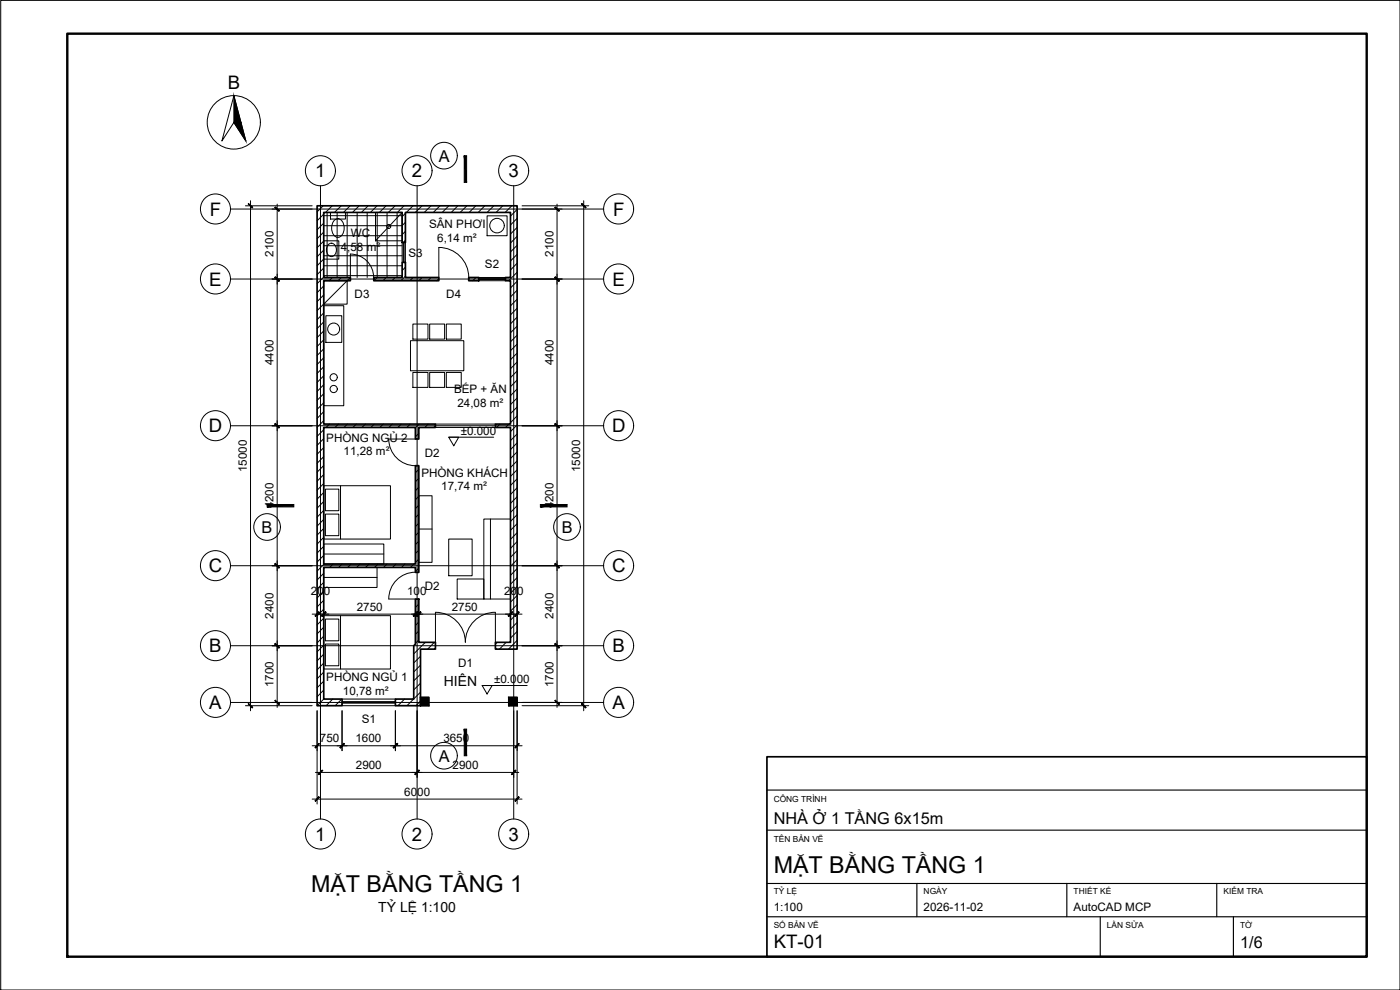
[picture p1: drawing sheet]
<svg xmlns="http://www.w3.org/2000/svg" width="420mm" height="297mm" viewBox="0 0 420 297" stroke-linecap="round" stroke-linejoin="round" font-family="sans-serif">
<!-- layer: A-WALL -->
<path d="M95.2 61.8h60v133h-6.5v-2.1h4.5v-64.4h-4.5v-1.1h4.5v-43h-1.5v-.9h1.5v-19.6h-31.5v9.1h-1v-9.1h-23.5v19.6h8v.9h-8v43h33.5v1.1h-5v3.4h-1v-3.4h-27.5v40.9h27.5v-29.5h1v32h-1v-1.4h-27.5v39.4h5.5v2h-7.5zM112.2 83.3h8.5v-4.6h1v4.6h10v.9h-19.5zM140.7 83.3h3v.9h-3zM124.7 179.7h1v13h5v2.1h-4.5v16.9h-7.5v-2h5.5v-16l.5-.5z" fill="none" stroke="#000" stroke-width=".51"/>
<!-- layer: A-WALL-PATT -->
<g fill="none" stroke="#000" stroke-width=".3">
<path d="M97 61.8l-1.8 1.8M97.2 64.2l-2 2M97.2 67l-2 1.9M97.2 69.6l-2 2.1M97.2 72.3l-2 2M97.2 75l-2 2M97.2 77.7l-2 2M99.7 61.8l-2 1.9M102.4 61.8l-2 1.9M105.1 61.8l-2 1.9M107.8 61.8l-2 1.9M110.5 61.8l-2 1.9"/>
<path d="M113.2 61.8l-2 1.9M115.9 61.8l-2 1.9M118.6 61.8l-2.1 1.9M121.2 61.8l-1.9 1.9M121.7 64l-1 1M121.7 66.7l-1 1M121.7 69.4l-1 1M121.7 72.1l-.7 .7M124 61.8l-2 1.9M126.7 61.8l-2.1 1.9M129.3 61.8l-2 1.9M132 61.8l-2 1.9"/>
<path d="M134.7 61.8l-2 1.9M137.4 61.8l-2 1.9M140.1 61.8l-2 1.9M142.8 61.8l-2 1.9M145.5 61.8l-2 1.9M148.2 61.8l-2 1.9M150.9 61.8l-2 1.9M153.6 61.8l-2 1.9M155.2 62.9l-2 1.9M155.2 65.5l-2 2M155.2 68.2l-2 2M155.2 70.9l-2 2"/>
<path d="M155.2 73.6l-2 2M155.2 76.3l-2 2M155.2 79l-2 2M97.2 80.4l-2 2M97.2 83.1l-2 2M97.2 85.8l-2 2M97.2 88.5l-2 2M97.2 91.2l-2 2M97.2 93.9l-2 2M97.2 96.6l-2 2M97.2 99.3l-2 2M99.7 83.3l-.9 .9"/>
<path d="M102.4 83.3l-1 .9M105.2 83.3l-1.1 .9M113.2 83.3l-1 .9M115.9 83.3l-1 .9M118.6 83.3l-1 .9M121.7 80.2l-1 1M121.7 82.9l-1.4 1.3M124 83.3l-1 .9M126.7 83.3l-1 .9M129.4 83.3l-1 .9M131.7 83.6l-.6 .6M142.9 83.3l-1 .9"/>
<path d="M155.2 81.7l-2.5 2.5M155.2 84.4l-2 2M155.2 87.1l-2 2M155.2 89.8l-2 2M155.2 92.5l-2 2M155.2 95.2l-2 2M155.2 97.9l-2 2M97.2 102l-2 2M97.2 104.7l-2 2M97.2 107.3l-2 2.1M97.2 110.1l-2 1.9M97.2 112.8l-2 2"/>
<path d="M97.2 115.4l-2 2.1M97.2 118.1l-2 2M155.2 100.6l-2 2M155.2 103.2l-2 2M155.2 105.9l-2 2M155.2 108.6l-2 2M155.2 111.3l-2 2M155.2 114l-2 2M155.2 116.7l-2 2M155.2 119.4l-2 2M97.2 120.8l-2 2M97.2 123.5l-2 2"/>
<path d="M97.2 126.2l-2 2M97.2 128.9l-2 2M97.2 131.6l-2 2M97.2 134.3l-2 2M97.2 137l-2 2M97.2 139.7l-2 2M98.8 127.2l-.9 1.1M101.6 127.2l-1.1 1.1M104.2 127.2l-.9 1.1M106.9 127.2l-1 1.1M109.6 127.2l-1 1.1M112.3 127.2l-1 1.1"/>
<path d="M115 127.2l-1 1.1M117.7 127.2l-1 1.1M120.4 127.2l-1 1.1M123.1 127.2l-1 1.1M125.7 130l-1 1M125.8 127.2l-1.1 1.1M128.5 127.2l-1 1.1M130.7 127.7l-.5 .6M150 127.2l-.9 1.1M152.7 127.2l-1 1.1M155.2 122.1l-2 2M155.2 124.8l-2 2"/>
<path d="M155.2 127.5l-2 2M155.2 130.2l-2 2M155.2 132.9l-2 2M155.2 135.6l-2 2M155.2 138.3l-2 2M97.2 142.4l-2 2M97.2 145.1l-2 2M97.2 147.8l-2 2M97.2 150.5l-2 2M97.2 153.1l-2 2.1M97.2 155.9l-2 1.9M97.2 158.6l-2 2"/>
<path d="M125.7 140.8l-1 1M125.7 143.5l-1 1M125.7 146.2l-1 1M125.7 148.9l-1 1M125.7 151.6l-1 1M125.7 154.3l-1 1M125.7 157l-1 1M125.7 159.7l-1 1M155.2 141l-2 1.9M155.2 143.7l-2 2M155.2 146.3l-2 2.1M155.2 149l-2 2"/>
<path d="M155.2 151.8l-2 1.9M155.2 154.4l-2 2M155.2 157.1l-2 2M155.2 159.8l-2 2M97.2 161.2l-2 2.1M97.2 163.9l-2 2M97.2 166.7l-2 1.9M97.2 172l-2 2M97.2 174.7l-2 2M97.2 177.4l-2 2M97.3 169.2l-2.1 2.2M99.9 169.2l-.9 1.1"/>
<path d="M102.7 169.2l-1.1 1.1M105.4 169.2l-1 1.1M108 169.2l-.9 1.1M110.7 169.2l-1 1.1M113.4 169.2l-1 1.1M116.1 169.2l-1 1.1M118.8 169.2l-1 1.1M121.5 169.2l-1 1.1M124.2 169.2l-1 1.1M125.7 162.4l-1 1M125.7 165.1l-1 1M125.7 167.8l-1 1"/>
<path d="M125.7 170.5l-1 1M155.2 162.5l-2 2M155.2 165.2l-2 2M155.2 167.9l-2 2M155.2 170.6l-2 2M155.2 173.3l-2 2M155.2 176l-2 2M155.2 178.7l-2 2M97.2 180.1l-2 2M97.2 182.8l-2 2M97.2 185.5l-2 2M97.2 188.2l-2 2"/>
<path d="M97.2 190.9l-2 2M97.2 193.6l-2 2M97.2 196.3l-2 2M97.2 199l-2 2M125.7 181.3l-1 .9M125.7 183.9l-1 1M125.7 186.6l-1 1M125.7 189.3l-1 1M125.7 192l-1 1M126.2 196.9l-2 2M126.2 199.6l-2 2M127.6 192.7l-3.4 3.5"/>
<path d="M130.3 192.7l-1.9 2.1M149.2 192.7l-.5 .6M151.9 192.7l-2 2.1M155.2 181.4l-2 2M155.2 184.1l-2 2M155.2 186.8l-2 2M155.2 189.5l-2 2M155.2 192.1l-2.6 2.7M97.2 201.7l-2 2M97.2 204.4l-2 2M97.2 207l-2 2.1M97.2 209.7l-2 2"/>
<path d="M99.9 209.7l-2 2M102.6 209.7l-2 2M118.7 209.7v.1M121.4 209.7l-2 2M126.2 202.3l-2 2M126.2 205l-2 2M126.2 207.7l-4.1 4M126.2 210.4l-1.4 1.3"/>
</g>
<!-- layer: A-FLOR-PATT -->
<g fill="none" stroke="#000" stroke-width=".3">
<path d="M97.2 64.7h23.5M97.2 67.7h23.5M97.2 70.7h23.5M97.2 73.7h23.5M97.2 76.7h23.5M97.2 79.7h23.5M98.2 63.7v19.6M101.2 63.7v19.6M104.2 63.7v19.6M107.2 63.7v19.6M110.2 63.7v19.6M113.2 63.7v19.6"/>
<path d="M116.2 63.7v19.6M119.2 63.7v19.6M97.2 82.7h23.5"/>
</g>
<!-- layer: A-GLAZ -->
<path d="M120.7 72.8v5.9M121.1 72.8v5.9M121.3 72.8v5.9M121.7 72.8v5.9M143.7 84.2h8M143.7 83.3h8M143.7 83.8h8M143.7 83.6h8M102.7 209.7h16M102.7 211.7h16M102.7 210.5h16M102.7 211h16" fill="none" stroke="#000" stroke-width=".3"/>
<!-- layer: A-DOOR -->
<path d="M105.1 76.2a7 7 0 0 1 7 7M105.2 76.2v7.1M140.7 83.2a9 9 0 0 0-9-9v9.1M116.7 131.7h8M116.7 131.7a8 8 0 0 0 8 8M116.7 179.7h8M124.7 171.7a8 8 0 0 0-8 8M148.7 183.7a9 9 0 0 0-9 9 9 9 0 0 0-9-9v9M148.7 183.8v8.9" fill="none" stroke="#000" stroke-width=".3"/>
<!-- layer: A-OPEN -->
<path d="M130.7 128.3h18M130.7 127.2h18" fill="none" stroke="#000" stroke-width=".3"/>
<!-- layer: S-COLS -->
<path d="M126.2 209.2h2.5v2.5h-2.5zM152.7 209.2h2.5v2.5h-2.5z" fill="none" stroke="#000" stroke-width=".51"/>
<!-- layer: S-COLS-PATT -->
<g fill="#000" stroke="#000" stroke-width=".3">
<path d="M126.2 209.2l2.5 2.5v-2.5zM126.2 209.2l2.5 2.5h-2.5z"/>
<path d="M152.7 209.2l2.5 2.5v-2.5zM152.7 209.2l2.5 2.5h-2.5z"/>
</g>
<!-- layer: A-ANNO-DIMS -->
<g fill="none" stroke="#000" stroke-width=".3">
<path d="M73.7 61.8h20M75.2 60.2v153.1M81.7 62.7h12M83.2 61.2v151M156.7 62.7h12M156.7 61.8h20M167.2 61.2v151M175.2 60.2v153.1M81.7 83.7h12M156.7 83.7h12M81.7 127.7h12M156.7 127.7h12"/>
<path d="M81.7 169.7h12M156.7 169.7h12M81.7 193.7h12M93.7 184.3h63M156.7 193.7h12M73.7 211.7h20M81.7 210.8h12M95.2 213.3v27.9M96.2 213.3v19.9M102.7 213.3v11.9M118.7 213.3v11.9M125.2 213.3v19.9"/>
<path d="M154.2 213.3v19.9M155.2 213.3v27.9M156.7 210.8h12M156.7 211.7h20M93.7 223.8h63M93.7 239.8h63M94.7 231.8h61"/>
</g>
<!-- layer: 0 -->
<g fill="#000" stroke="#000" stroke-width=".3">
<path d="M74.5 61.2l1.2 1.2 .1-.1zM74.6 61.1l1.2 1.2-1.3-1.1z"/>
<path d="M82.5 62.2l1.2 1.2 .1-.1zM82.6 62.1l1.2 1.2-1.3-1.1z"/>
<path d="M166.5 62.2l1.2 1.2 .2-.1zM166.5 62.2l.2-.1 1.2 1.2z"/>
<path d="M174.5 61.2l1.2 1.2 .2-.1zM174.5 61.2l.2-.1 1.2 1.2z"/>
<path d="M82.6 83.1l-.1 .1 1.3 1.1zM82.5 83.2l1.3 1.1-.1 .1z"/>
<path d="M82.5 83.2l1.2 1.2 .1-.1zM82.5 83.2l.1-.1 1.2 1.2z"/>
<path d="M166.5 83.2l1.4 1.1-1.2-1.2zM166.5 83.2l1.4 1.1-.2 .1z"/>
<path d="M166.5 83.2l1.2 1.2 .2-.1zM166.5 83.2l.2-.1 1.2 1.2z"/>
<path d="M82.6 127.1l-.1 .1 1.3 1.1zM82.5 127.2l1.3 1.1-.1 .1z"/>
<path d="M82.5 127.2l1.2 1.2 .1-.1zM82.5 127.2l.1-.1 1.2 1.2z"/>
<path d="M166.7 127.1l-.2 .1 1.4 1.1zM166.5 127.2l1.4 1.1-.2 .1z"/>
<path d="M166.5 127.2l1.2 1.2 .2-.1zM166.5 127.2l.2-.1 1.2 1.2z"/>
<path d="M82.6 169.1l-.1 .1 1.3 1.1zM82.5 169.2l1.3 1.1-.1 .1z"/>
<path d="M82.5 169.2l1.2 1.2 .1-.1zM82.6 169.1l1.2 1.2-1.3-1.1z"/>
<path d="M166.7 169.1l-.2 .1 1.4 1.1zM166.5 169.2l1.4 1.1-.2 .1z"/>
<path d="M166.5 169.2l1.2 1.2 .2-.1zM166.5 169.2l.2-.1 1.2 1.2z"/>
<path d="M82.6 193.1l-.1 .1 1.3 1.1zM82.5 193.2l1.3 1.1-.1 .1z"/>
<path d="M82.5 193.2l1.2 1.2 .1-.1zM82.6 193.1l1.2 1.2-1.3-1.1z"/>
<path d="M95.7 183.6l-1 1.3 1.1-1.2zM95.7 183.6l-1 1.3-.2-.1z"/>
<path d="M96.5 184.8l.1 .1 1.1-1.3zM97.7 183.6l.1 .1-1.2 1.2z"/>
<path d="M97.7 183.6l-1.1 1.3 1.2-1.2zM96.5 184.8l1.2-1.2-1.1 1.3z"/>
<path d="M125.2 183.6l-1.2 1.2 .2 .1zM125.2 183.6l.1 .1-1.1 1.2z"/>
<path d="M125.2 183.6l-1.2 1.2 .2 .1zM125.2 183.6l.1 .1-1.1 1.2z"/>
<path d="M126.2 183.6l-1.1 1.3 1.2-1.2zM126.2 183.6l-1.1 1.3-.1-.1z"/>
<path d="M126.2 183.6l-1.1 1.3 1.2-1.2zM126.2 183.6l-1.1 1.3-.1-.1z"/>
<path d="M152.5 184.8l.2 .1 1-1.3zM153.7 183.6l.1 .1-1.1 1.2z"/>
<path d="M153.7 183.6l-1 1.3 1.1-1.2zM152.5 184.8l1.2-1.2-1 1.3z"/>
<path d="M155.7 183.6l-1.2 1.2 .1 .1zM155.7 183.6l.1 .1-1.2 1.2z"/>
<path d="M166.7 193.1l-.2 .1 1.4 1.1zM166.5 193.2l1.4 1.1-.2 .1z"/>
<path d="M166.5 193.2l1.2 1.2 .2-.1zM166.5 193.2l.2-.1 1.2 1.2z"/>
<path d="M74.6 211.1l-.1 .1 1.3 1.1zM74.5 211.2l1.3 1.1-.1 .1z"/>
<path d="M82.6 210.1l-.1 .1 1.3 1.1zM82.5 210.2l1.3 1.1-.1 .1z"/>
<path d="M166.7 210.1l-.2 .1 1.4 1.1zM166.5 210.2l1.4 1.1-.2 .1z"/>
<path d="M174.7 211.1l-.2 .1 1.4 1.1zM174.5 211.2l1.4 1.1-.2 .1z"/>
<path d="M95.7 223.1l-1 1.3 1.1-1.2zM95.7 223.1l-1 1.3-.2-.1z"/>
<path d="M95.7 239.1l-1 1.3 1.1-1.2zM95.7 239.1l-1 1.3-.2-.1z"/>
<path d="M96.7 231.1l-1.1 1.3 1.3-1.2zM95.5 232.3l1.2-1.2-1.1 1.3z"/>
<path d="M102 224.3l.2 .1 1-1.3zM103.2 223.1l.1 .1-1.1 1.2z"/>
<path d="M103.2 223.1l-1 1.3 1.1-1.2zM103.2 223.1l-1 1.3-.2-.1z"/>
<path d="M119.2 223.1l-1.2 1.2 .2 .1zM119.2 223.1l.1 .1-1.1 1.2z"/>
<path d="M119.2 223.1l-1 1.3 1.1-1.2zM119.2 223.1l-1 1.3-.2-.1z"/>
<path d="M124.5 232.3l.1 .1 1.1-1.3zM125.7 231.1l.2 .1-1.3 1.2z"/>
<path d="M125.7 231.1l-1.1 1.3 1.3-1.2zM124.5 232.3l1.2-1.2-1.1 1.3z"/>
<path d="M153.5 232.3l.1 .1 1.1-1.3zM154.7 231.1l.2 .1-1.3 1.2z"/>
<path d="M155.7 223.1l-1.2 1.2 .1 .1zM155.7 223.1l.1 .1-1.2 1.2z"/>
<path d="M154.5 240.3l.1 .1 1.1-1.3zM155.7 239.1l.1 .1-1.2 1.2z"/>
</g>
<!-- layer: S-GRID -->
<path d="M96.2 55.7v190M125.2 55.7v190M154.2 55.7v190M69.2 62.7h112M69.2 83.7h112M69.2 127.7h112M69.2 169.7h112M69.2 193.7h112M69.2 210.8h112" fill="none" stroke="#000" stroke-width=".3"/>
<!-- layer: S-GRID-IDEN -->
<g fill="none" stroke="#000" stroke-width=".3">
<circle cx="96.2" cy="51.2" r="4.5"/>
<circle cx="125.2" cy="51.2" r="4.5"/>
<circle cx="154.2" cy="51.2" r="4.5"/>
<circle cx="64.7" cy="62.7" r="4.5"/>
<circle cx="185.7" cy="62.7" r="4.5"/>
<circle cx="64.7" cy="83.7" r="4.5"/>
<circle cx="185.7" cy="83.7" r="4.5"/>
<circle cx="64.7" cy="127.7" r="4.5"/>
<circle cx="185.7" cy="127.7" r="4.5"/>
<circle cx="64.7" cy="169.7" r="4.5"/>
<circle cx="185.7" cy="169.7" r="4.5"/>
<circle cx="64.7" cy="193.7" r="4.5"/>
<circle cx="185.7" cy="193.7" r="4.5"/>
<circle cx="64.7" cy="210.7" r="4.5"/>
<circle cx="185.7" cy="210.7" r="4.5"/>
<circle cx="96.2" cy="250.2" r="4.5"/>
<circle cx="125.2" cy="250.2" r="4.5"/>
<circle cx="154.2" cy="250.2" r="4.5"/>
</g>
<!-- layer: A-ANNO-SYMB -->
<g fill="none" stroke="#000" stroke-width=".3">
<path d="M70.2 28.7l3.6 13.6-3.6-5.6-3.6 5.6zM134.7 131.2h3l-1.5 2.6zM134.7 131.2h13.5M144.7 205.7h3l-1.5 2.5zM144.7 205.7h13.5"/>
<circle cx="70.1" cy="36.7" r="8"/>
<circle cx="133.2" cy="46.7" r="4"/>
<circle cx="80.2" cy="158.1" r="4"/>
<circle cx="170.2" cy="158.1" r="4"/>
<circle cx="133.2" cy="226.7" r="4"/>
</g>
<g fill="#000" stroke="#000" stroke-width=".3">
<path d="M70.2 28.7l2.1 8h-2.1zM70.2 36.7l3.6 5.6-1.5-5.6z"/>
<path d="M139.3 46.7v8h.7zM139.3 46.7h.7v8z"/>
<path d="M80.2 151.4v.7l8-.7zM80.2 152.1l8-.7v.7z"/>
<path d="M162.2 151.4v.7l8-.7zM162.2 152.1l8-.7v.7z"/>
<path d="M139.3 218.8v8h.7zM139.3 218.8h.7v8z"/>
</g>
<!-- layer: A-FURN -->
<g fill="none" stroke="#000" stroke-width=".3">
<path d="M97.2 91.7h6v30h-6zM97.8 94.7h4.8v8h-4.8zM104.2 84.2l-7 7.1h7v-7.1h-7v7.1M123.9 97.2h4.5v4.6h-4.5zM128.9 97.2h4.5v4.6h-4.5zM133.9 97.2h4.5v4.6h-4.5zM123.2 102.2h16v9h-16zM123.9 111.7h4.5v4.5h-4.5zM128.9 111.7h4.5v4.5h-4.5zM133.9 111.7h4.5v4.5h-4.5zM97.2 145.7h20v16h-20zM97.7 154.2h4v6.5h-4z"/>
<path d="M97.7 146.8h4v6.4h-4zM102.2 145.7v16M125.7 148.7h4v20h-4zM125.7 158.7h4M145.2 155.7h8v24h-8zM147.2 155.7v24M97.2 170.3h16v6h-16zM97.2 163.2h18v6h-18zM97.2 173.3h16M97.2 166.2h18M134.7 161.7h7v11h-7zM137.2 173.7h8v6h-8z"/>
<path d="M97.2 184.7h20v16h-20zM97.7 193.2h4v6.6h-4zM97.7 185.7h4v6.6h-4zM102.2 184.7v16"/>
</g>
<!-- layer: A-FLOR-FIXT -->
<g fill="none" stroke="#000" stroke-width=".3">
<path d="M97.2 72.2h4.5v5.6h-4.5zM98.7 73.2a1.55 1.55 0 0 1 1.7 .2 1.55 1.55 0 0 1 .6 1.6 1.51 1.51 0 0 1-.8 1.7 1.51 1.51 0 0 1-1.8-.3l-.4-1.4 .2-1zM99.2 63.7h4.5v2h-4.5zM100.2 66.2a1.62 1.62 0 0 1 1.8-.5 1.62 1.62 0 0 1 1.1 1.5 3 3 0 0 1-1.7 4 3.1 3.1 0 0 1-1.5-4.5zM112.7 63.7h8v8.5h-8zM120.7 63.7l-8 8.5M146.2 64.8h6v5.9h-6z"/>
<circle cx="116.6" cy="68" r=".61"/>
<circle cx="149.2" cy="67.7" r="2.18"/>
<circle cx="100.1" cy="98.7" r="1.8"/>
<circle cx="100.1" cy="116.7" r="1.08"/>
<circle cx="100.1" cy="113.2" r="1.08"/>
</g>
<!-- layer: A-ANNO-TTLB -->
<path d="M.2 .1h420v296.9h-420z" fill="none" stroke="#000" stroke-width=".3"/>
<path d="M20.2 10.1h390v276.9h-390z" fill="none" stroke="#000" stroke-width=".72"/>
<path d="M230.2 227.1h180v59.9h-180z" fill="none" stroke="#000" stroke-width=".51"/>
<path d="M230.2 237.1h180M230.2 249.1h180M230.2 275.1h180M230.2 265.1h180M275.2 265.1v10M320.2 265.1v10M330.2 275.1v11.9M365.2 265.1v10M370.2 275.1v11.9" fill="none" stroke="#000" stroke-width=".34"/>
<g font-size="7">
<text x="232.2" y="262.1">MẶT BẰNG TẦNG 1</text>
<text x="93.3" y="267.7">MẶT BẰNG TẦNG 1</text>
</g>
<g font-size="5.6">
<text x="68.3" y="26.7">B</text>
<text x="94.6" y="53.2">1</text>
<text x="123.6" y="53.2">2</text>
<text x="152.6" y="53.2">3</text>
<text x="62.9" y="64.8">F</text>
<text x="184" y="64.8">F</text>
<text x="62.8" y="85.8">E</text>
<text x="183.8" y="85.8">E</text>
<text x="62.7" y="129.7">D</text>
<text x="183.7" y="129.7">D</text>
<text x="62.7" y="171.7">C</text>
<text x="183.7" y="171.7">C</text>
<text x="62.8" y="195.7">B</text>
<text x="183.8" y="195.7">B</text>
<text x="62.8" y="212.8">A</text>
<text x="183.8" y="212.8">A</text>
<text x="94.6" y="252.3">1</text>
<text x="123.6" y="252.3">2</text>
<text x="152.6" y="252.3">3</text>
<text x="232.2" y="284.6">KT-01</text>
</g>
<g font-size="4.9">
<text x="131.7" y="48.5">A</text>
<text x="78.5" y="159.9">B</text>
<text x="168.6" y="159.9">B</text>
<text x="131.7" y="228.5">A</text>
<text x="232.2" y="247.1">NHÀ Ở 1 TẦNG 6x15m</text>
<text x="372.2" y="284.6">1/6</text>
</g>
<g font-size="4.2">
<text x="133.2" y="205.7">HIÊN</text>
<text x="113.5" y="273.8">TỶ LỆ 1:100</text>
</g>
<g font-size="3.5">
<text x="105.3" y="71.2">WC</text>
<text x="128.8" y="68.5">SÂN PHƠI</text>
<text x="82.1" y="77.1" transform="rotate(-90 82.1 77.1)">2100</text>
<text x="102.3" y="75.3">4,58 m²</text>
<text x="122.6" y="77">S3</text>
<text x="131.2" y="72.6">6,14 m²</text>
<text x="166.1" y="77.1" transform="rotate(-90 166.1 77.1)">2100</text>
<text x="145.5" y="80.5">S2</text>
<text x="106.4" y="89.5">D3</text>
<text x="133.9" y="89.5">D4</text>
<text x="82.1" y="109.5" transform="rotate(-90 82.1 109.5)">4400</text>
<text x="166.1" y="109.5" transform="rotate(-90 166.1 109.5)">4400</text>
<text x="136.3" y="118">BẾP + ĂN</text>
<text x="137.3" y="122.2">24,08 m²</text>
<text x="138.3" y="130.5">±0.000</text>
<text x="97.9" y="132.5">PHÒNG NGỦ 2</text>
<text x="103.1" y="136.6">11,28 m²</text>
<text x="127.5" y="137">D2</text>
<text x="74.1" y="141.7" transform="rotate(-90 74.1 141.7)">15000</text>
<text x="126.4" y="143">PHÒNG KHÁCH</text>
<text x="174.1" y="141.7" transform="rotate(-90 174.1 141.7)">15000</text>
<text x="132.4" y="147.1">17,74 m²</text>
<text x="82.1" y="152.6" transform="rotate(-90 82.1 152.6)">4200</text>
<text x="166.1" y="152.6" transform="rotate(-90 166.1 152.6)">4200</text>
<text x="93.3" y="178.6">200</text>
<text x="122.2" y="178.6">100</text>
<text x="127.5" y="177">D2</text>
<text x="151.3" y="178.6">200</text>
<text x="82.1" y="185.6" transform="rotate(-90 82.1 185.6)">2400</text>
<text x="107.1" y="183.2">2750</text>
<text x="135.6" y="183.2">2750</text>
<text x="166.1" y="185.6" transform="rotate(-90 166.1 185.6)">2400</text>
<text x="137.5" y="200">D1</text>
<text x="82.1" y="206.2" transform="rotate(-90 82.1 206.2)">1700</text>
<text x="97.9" y="204.5">PHÒNG NGỦ 1</text>
<text x="102.9" y="208.6">10,78 m²</text>
<text x="148.3" y="205">±0.000</text>
<text x="166.1" y="206.2" transform="rotate(-90 166.1 206.2)">1700</text>
<text x="108.5" y="217">S1</text>
<text x="96" y="222.7">750</text>
<text x="106.7" y="222.7">1600</text>
<text x="133.1" y="222.7">3650</text>
<text x="106.8" y="230.7">2900</text>
<text x="135.8" y="230.7">2900</text>
<text x="121.3" y="238.7">6000</text>
<text x="232.2" y="273.2">1:100</text>
<text x="277.2" y="273.2">2026-11-02</text>
<text x="322.2" y="273.2">AutoCAD MCP</text>
</g>
<g font-size="2.5">
<text x="232.2" y="240.6">CÔNG TRÌNH</text>
<text x="232.2" y="252.5">TÊN BẢN VẼ</text>
<text x="232.2" y="268.3">TỶ LỆ</text>
<text x="277.2" y="268.3">NGÀY</text>
<text x="322.2" y="268.3">THIẾT KẾ</text>
<text x="367.2" y="268.3">KIỂM TRA</text>
<text x="232.2" y="278.6">SỐ BẢN VẼ</text>
<text x="332.2" y="278.6">LẦN SỬA</text>
<text x="372.2" y="278.6">TỜ</text>
</g>
</svg>
